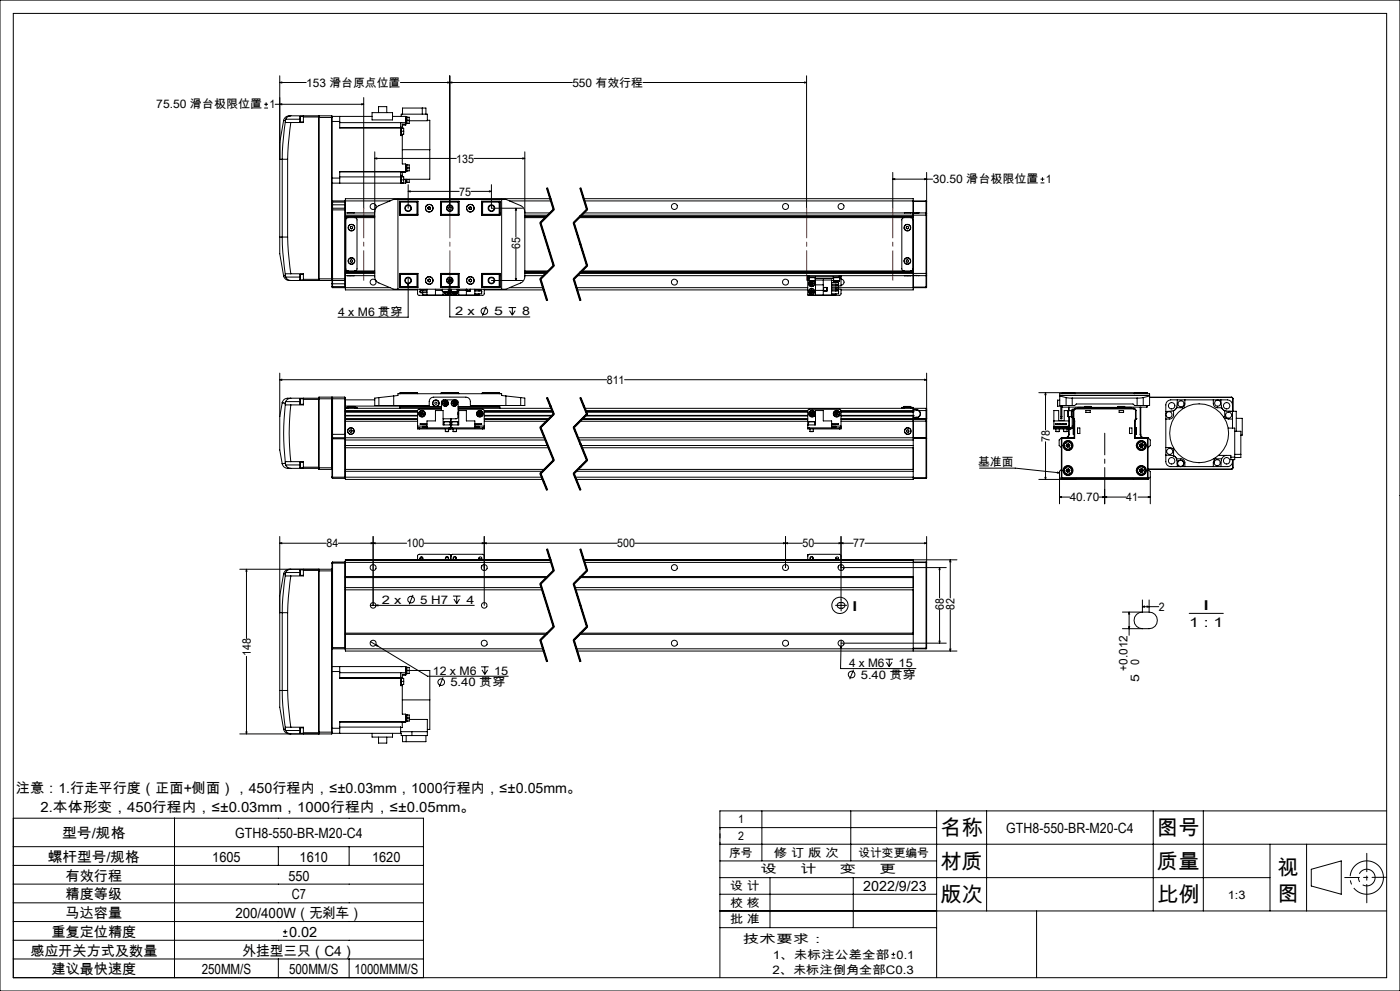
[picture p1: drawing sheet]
<svg xmlns="http://www.w3.org/2000/svg" width="420mm" height="297mm" viewBox="0 0 420 297" stroke-linecap="round" stroke-linejoin="round" font-family="sans-serif">
<g fill="none" stroke="#000" stroke-width=".3">
<path d="M0 0h420v297h-420zM4 4h412v289h-412zM79.3 32.4h1.1M79.3 31.3h1.1M79.8 30.7v1.1M82.5 31.3h26.6M83.9 31.3l.6-.2v.3zM83.9 24.7l.6-.1v.3zM83.9 22.7v48.3M83.9 24.7h8M85.1 36.1l-1.2 6.6v5h.8M85.1 36.1l.5 .1"/>
<path d="M85.6 36.6l-.8 6.6-.1 4.5M85.6 36.6l1.6 .1M85.6 36.2v.4M85.7 35.7l-.1 .5M85.7 35.7h4.3M87.2 34.7h-.3a1.75 1.75 0 0 0-1.8 1.4M87.2 36.7l-.7 6.5-.2 4.5M87.2 34.7l8.4 .1M87.2 34.7l-.8 .2-.7 .8M90.1 34.9v1.6M90.1 34.9h.9M90.1 36.5h.9"/>
<path d="M91 34.7v.4M91 35.1v1.6h-3.8M91 35.1h4.6M95.6 34.8v.4M95.6 35.2v48.4M95.6 35.2h4M95.7 34.7v49.4M95.7 34.7h3.8M95.7 34.7l-.1 .1M99.5 34.7v49.4M99.5 34.7l.1 .5M99.6 35.2v48.8"/>
<path d="M99.6 34.9h12M99.6 36.4h2.3M101.9 34.9v1.5M101.9 36.4v2h18.3M101.9 38.2h18.3M101.9 36.8h19.8M108.5 31.1l.6 .2-.6 .1zM109.1 29.2v33.2M111.6 33.8h6.2v2.1h-6.2zM113.6 33.8v-1.8h2.4v1.8M117.8 34.9h3.9v2.6h-1M120.1 24.7h51.6"/>
<path d="M120.2 39.3v1.3h.5M120.2 38.3h.2v2h-.2M120.2 38.4v.9M120.2 39.3h.1M120.2 38.2v.2M120.2 36.8h.1M120.2 36.8v1.3M120.2 34.9h.2v-.7h7.8v2h-5.4M120.2 39.3h.9M120.2 38.1v.1M120.2 38.1h.5M120.4 38.4h.7v.9"/>
<path d="M120.7 38.1v.3M120.8 34.2v-1.8h7v1.8M121.1 39.3v.9h-.7M121.7 37.2h-1v.9M121.7 35.1h1.1v1M121.7 36.1h1.1M121.9 35.1v2M122.1 35.1v1.9l-.4 .1M122.8 36.1v.9h-.7M126.7 32.4v1.8M128.2 36.1h.7v8.8M134.3 24.6l.6 .1-.6 .2z"/>
<path d="M134.9 24.7l.6-.1v.3zM134.9 22.7v39.7M192.9 24.7h49.1M241.4 24.6l.6 .1-.6 .2zM242 22.7v39.7M84.7 47.7h1.6M84.7 47.7v23.3M86.3 47.7v23.3M99.6 53.4h2.3M101.9 53.4v1.5M101.9 53h18.3M112.4 47.5l.6-.2v.4z"/>
<path d="M112.4 45.5l.1 37.9 .8 1.2 4.8 2.1h33.7l5-2.3 .6-1.4v-37.5M112.4 47.5h24.5M119.4 59.8v26.9M120.2 51.5h.1M120.2 51.5v1.1M120.2 53v1.9M120.2 52.9l.9 .1v.9M120.2 52.6v.4M120.2 52.6h.5M120.2 53.9h.9M120.4 52.9v2M120.7 40.2v.4"/>
<path d="M120.7 52.6v.4M120.7 40.6v8.5h1v2.4h-19.8M120.7 54.8v.1M120.7 44.9h8.2M121.1 53.9v.9h-.7M121.7 51.4h-19.8v2M121.7 49.3l.4 .1v1.9h-.4M121.7 51.6h-1v1M121.7 53.7v1.2h-22.1M121.7 50.3h1.1M121.9 49.3v2M121.9 53.7v1"/>
<path d="M122.1 49.4h.7v.9M122.1 53.7v1M122.4 57.4l.6-.2v.3zM122.4 55.3v7.1M122.4 57.4h15.4M122.8 50.3v.9h-.7M122.8 53.7v.9l-1.1 .1M128.9 44.9v8.8h-7.8M141.3 57.4h6.1M142.2 47.5h15.2M146.8 57.2l.6 .2-.6 .1zM147.4 55.3v7.1h9.4"/>
<path d="M150.5 59.8v26.9M156.8 47.3l.6 .2-.6 .2zM163.9 56.4l2 6.4M164.1 56.4l2 6.4-4 4 4 12.8-4 4 2 6.4M164.3 56.3l1 3.2M165.1 59.5h-61.5v3M165.3 59.5l1 3.2zM173.9 56.4l2 6.4M174.1 56.4l2 6.4-4 4 4 12.8-4 4 2 6.4M174.3 56.3l2 6.4M175.1 59.5h98.9v5M267.8 53.7l.6-.2v.3z"/>
<path d="M267.8 53.7h12M267.8 51.7v10.7M277.4 53.5l.6 .2-.6 .1zM278 51.7v12.3M312.2 54.8h1.1M312.2 53.7h1.1M312.7 53.1v1.2M83.9 71v5.1l1.2 6.6M83.9 71h.8M84.7 71h1.6M84.7 71l.1 4.6 .8 6.6M86.3 71l.2 4.5 .7 6.6"/>
<path d="M99.6 60.6h4M99.6 62.9h4M99.6 61.4h4M99.8 62.4v21.7M99.8 60.2v2.2M99.8 62.4h3.6M99.8 60.2h3.6M99.8 62.4l-.2 .1M99.8 60.2l-.2 .2M103.4 62.4v21.7M103.4 60.2v2.2M103.4 62.4l.2 .1"/>
<path d="M103.4 60.2l.2 .2M103.6 62.5v.4M103.6 62.9v20.7M103.6 65.2h8.8M103.6 64.9h8.8M103.6 63.8h8.8M103.6 60.2h13.4M103.6 64.5h8.8M103.6 64.8h8.8M104.3 63.8h2M104.4 65.2l-.4 .2-.2 .5v14.7l.2 .4 .4 .2M105.1 68l.4-.2 .3 .3-.1 .4-.3 .1-.3-.2z"/>
<path d="M105.2 78l.3-.1 .3 .2-.1 .4-.4 .1-.2-.3zM106.4 65.2l.4 .1 .3 .5v14.9l-.3 .4-.4 .1M112.4 63.5l.2-.8 .7-.9 4.8-2h33.7l4.8 2 .5 .6 .3 1.1M119.8 63.8h.1M119.8 60.3h5.6v4.2h-5.6zM119.9 60.6v3.9M119.9 60.6h5.2M120.1 60.4v4M120.1 60.4h5.3M120.1 60.4l-.2 .2M120.1 64.4h5.3M125.1 60.6l.2-.2v4l-.2-.2"/>
<path d="M125.1 64.2h-5.2l.2 .2M125.1 60.6v3.6M128.4 62.6l.4 .2M128.4 62.2v.4M128.8 62l.3 .2M128.8 62l-.4 .2M129.1 62.6l-.3 .2M129.1 62.2v.4M132.2 60.3h5.5v4.2h-5.5zM132.2 60.4h5.5M132.2 64.4h5.5M132.4 60.6v3.6"/>
<path d="M132.4 60.6l-.1-.2v4l.1-.2M132.4 60.6h5M132.4 64.2h5M137.4 60.6l.2-.2v4l-.2-.2M137.4 60.6v3.6M140.8 62.6l.3 .2M140.8 62.2v.4M141.1 62l.3 .2M141.1 62l-.3 .2M141.4 62.6l-.3 .2M141.4 62.2v.4M144.5 60.3h5.5v4.2h-5.5z"/>
<path d="M144.5 60.4h5.3M144.5 64.4h5.3M144.8 60.6v3.6M144.8 60.6l-.2-.2v4l.2-.2M144.8 60.6h5.1M144.8 64.2h5.1l-.1 .2M149.8 60.4v4M149.8 60.4l.1 .2M149.9 60.6v3.9M149.9 63.8h.1M152.9 60.2h12.4M154.8 62.4v8.6"/>
<path d="M154.8 74.6v9.5M154.8 62.4l.1 .6h-.3zM157.4 65.2h6.3M157.4 64.9h6.6M157.4 63.8h7.7M157.4 64.5h7M157.4 64.8h6.6M161.9 66.8l4 12.9M162.3 66.7l4 12.9M166 62.7l-4 4M166 79.5l-4 4M166.2 62.9l-4 4"/>
<path d="M166.2 79.8l-4 4M171.9 66.8l4 12.9M172.3 66.7l4 12.9M173.7 65.2h100.3M174 64.9h100M174.1 64.8h99.9M174.4 64.5h103.4M175.1 63.8h99.9M175.3 60.2h102.5M176 62.7l-4 4M176 79.5l-4 4M176.2 62.9l-4 4"/>
<path d="M176.2 79.8l-4 4M271.2 65.2l-.4 .1-.3 .5v14.9l.3 .4 .4 .1M271.3 63.8h2M271.9 68l.3-.2 .4 .2-.1 .4-.3 .2-.3-.2zM272 77.9h.3l.3 .3-.1 .3-.4 .1-.2-.3zM273.2 65.2l.5 .2 .2 .5v14.7l-.2 .4-.5 .2M274 64.5v17.4M274 60.4h3.8M275 63.9h-1v.6M275 63.8h.7M275 63.8v.1M275.7 63.8l-.7 .1"/>
<path d="M275.7 63.8h2.1M277.8 64.5h.2M277.8 63.8v.7M277.8 63.8l.2 .2M277.8 60.2v.2M277.8 60.2l.2 .2h-.2M277.8 60.4v3.4M277.8 64.5v17.4M278 64v.5M278 64.5v17.4M85.1 82.7a1.85 1.85 0 0 0 2.1 1.4M85.6 82.2v.4"/>
<path d="M85.6 82.6l.1 .4M85.6 82.6l-.5 .1M85.7 83l.7 .9 .8 .2M85.7 83h4.3M87.2 82.1l-1.6 .1M87.2 82.1h3.8v1.6M90.1 82.2v1.7M90.1 82.2h.9M90.1 83.9h.9M91 83.7v.4M91 83.7h4.6M95.6 84l-8.4 .1"/>
<path d="M95.6 83.6v.4M95.6 83.6h8M95.6 84l.1 .1M95.7 84.1h3.8M99.6 84v1.1M99.6 85.1l.2 1.1M99.6 84l-.1 .1M99.6 85.8h4M99.6 83.9l.2 .2M99.6 85.1h4M99.8 84.1v2.1M99.8 84.1h3.6"/>
<path d="M99.8 86.2h3.6M103.4 84.1v2.1M103.6 83.6v.3M103.6 83.9v3h21.7M103.6 81.2h8.8M103.6 81.5h8.8M103.6 82.6h8.8M103.6 86.2h13.4M103.6 81.9h8.8M103.6 81.6h8.8M103.6 83.9l-.2 .2M103.6 86l-.2 .2"/>
<path d="M104.3 82.6h2M119.8 82.6h.1M119.8 81.9h5.6v4.2h-5.6zM119.9 81.9v4M119.9 85.9h5.2M119.9 85.9l.2 .1M120.1 82.1v3.9M120.1 86h5.3M120.1 82.1l-.2 .1h5.2M120.1 82.1h5.3M122.4 84.9l.2 .6h-.3zM122.4 83.2v11.9h-21"/>
<path d="M125.1 82.2l.2-.1v3.9l-.2-.1M125.1 82.2v3.7M125.3 86.7v1.4l.4 .4 9.3-.1M126 86.7v.2h2.1M126 87.2v.5h2.1M126 87.2h2.1M126 87.2v.3M126.2 87.7h.4M126.8 86.9v.3l-.4-.3-.4 .3M126.8 87.7v.7h1.3M128.1 86.7v1.7h14.4v-1.7M128.4 84.2l.4 .3"/>
<path d="M128.4 83.9v.3M128.8 83.7l.3 .2M128.8 83.7l-.4 .2M129.1 84.2l-.3 .3M129.1 83.9v.3M130.6 86.7v1.7M130.6 87h2.1M132.2 81.9h5.5v4.2h-5.5zM132.2 86h5.5M132.2 82.1h5.5M132.4 82.2v3.7M132.4 86v.1"/>
<path d="M132.4 82.2l-.1-.1v3.9l.1-.1M132.4 82.2h5M132.4 85.9h5M132.7 87.3h.1M132.7 87.3h1.8M132.7 86.7v.6M132.9 87.4v1M133.1 86v.1M133.7 87.4v.3M133.7 87.7l.5 .1M134.1 87.4l-.4 .3M134.1 87.4l.1 .4"/>
<path d="M134.2 87.4l.4 .1M134.5 87.3l-1.7 .1M134.5 86.7v.6M134.5 87.2l.1 .3M134.5 84.2h.3M134.6 84.2l.2 .3M134.6 87.5l-.4 .3M134.6 84.3l.1 .1M134.7 86.7a.87 .87 0 0 1-.2 1.4 .87 .87 0 0 1-1.3-.7M134.7 86.7a.9 .9 0 0 1-.2 1.5 .9 .9 0 0 1-1.3-.8M134.8 83.9h.5M134.8 83.6v.6"/>
<path d="M134.9 84.9l.2 .6h-.3zM134.9 83.2v11.8h24.1M135.3 83.8v.5M135.3 86.7v1.7M135.4 87.3h.1M135.4 87.3h1.8M135.4 86.7v.6M135.5 87.4l.2 .5M135.6 87.4l.1 .5M135.7 87.9a.88 .88 0 0 0 1.3 .1 .88 .88 0 0 0 .2-1.2 .88 .88 0 0 1-.2 1.3 .88 .88 0 0 1-1.3-.2zM136 87.4v.3M136 87.7l.5 .1"/>
<path d="M136.4 87.4l-.4 .3M136.5 87.4v.4M136.5 87.4l.4 .2M136.8 86v.1M136.9 87.6l-.4 .2M136.9 87.4v.2M137.2 87.3l-1.8 .1M137.2 86.7v.6M137.4 82.2l.2-.1v4M137.4 82.2v3.7M137.4 86v.1M137.4 85.9l.2 .1"/>
<path d="M137.6 86.7v1.7M137.6 87h2.3M139.9 86.7v1.7M140 86.7v.5h1v-.5M140.8 84.2l.3 .3M140.8 83.9v.3M141.1 83.7l.3 .2M141.1 83.7l-.3 .2M141.4 84.2l-.3 .3M141.4 83.9v.3M142.5 87.2h2M143.7 86.9v.3l.4-.3 .4 .3"/>
<path d="M143.7 88v.4h-1.2M144.5 87.2v.3M144.5 81.9h5.5v4.2h-5.5zM144.5 86.7v.2h-2M144.5 87.2v.8h-2M144.5 86h5.3M144.5 82.1h5.3M144.8 82.2v3.7M144.8 82.2l-.2-.1v3.9l.2-.1M144.8 85.9h5.1M145.3 86.7v1.4l-.4 .4-9.4-.1M145.3 86.9h17.8"/>
<path d="M145.9 91.8l-1.2 2.8M147.4 84.1h9.4M149.8 82.1v3.9M149.8 82.1l.1 .1h-5.1M149.9 81.9v4M149.9 82.6h.1M149.9 85.9l-.1 .1M152.6 92.2h2.2M152.9 86.2h10M152.9 93.1l.8 1.3M153.7 92.2v2.2M154.6 93.1l-.9 1.3"/>
<path d="M154.6 83.5h.3l-.1 .6zM157.4 81.2h7.1M157.4 81.5h6.8M157.4 82.6h5.7M157.4 81.9h6.4M157.4 81.6h6.7M161.9 83.7l2 6.4M162.3 83.6l2 6.4M171.9 83.7l2 6.4M172.3 83.6l2 6.4M172.9 86.2h69.4M173.1 82.6h69.2"/>
<path d="M173.1 86.9h69.2M173.8 81.9h104M174.2 81.6h99.8M174.2 81.5h99.8M174.5 81.2h99.5M242.3 82.6h.5M242.3 83h.5M242.3 83v.5M242.3 82.6v.4M242.3 83.5v4.9h7.2v-4.5h-5M242.3 83.9h.4M242.3 83.5h.4"/>
<path d="M242.6 83v.2h2.1v-.2M242.7 84.2h.1M242.7 84.2h1.8M242.7 83.2v1M242.8 84.2h1.7M242.8 82.6v.4M242.8 82.6h9M242.8 83h9M243 85.1l.2 .4M243 87.1l.1 .5M243 87.1l.9 .5M243.1 84.2a.92 .92 0 0 0-.3 1.4 .92 .92 0 0 0 1.4 0 .92 .92 0 0 0-.3-1.4"/>
<path d="M243.1 87.6l.4 .2M243.1 84.2a.88 .88 0 0 0-.3 1.4 .88 .88 0 0 0 1.4 0 .88 .88 0 0 0-.4-1.4M243.2 84.6h.5M243.2 84.6l-.2 .5M243.2 84.6l.6 .8M243.5 86.9l-.5 .2M243.5 86.9l.4 .2M243.5 86.9v.9M243.7 84.6l.3 .4M243.7 84.6l-.5 .9M243.8 85.4l-.6 .1M243.9 87.1v.5"/>
<path d="M243.9 87.1l-.8 .5M243.9 87.6l-.4 .2M244 85l-.2 .4M244 85l-1 .1M244.5 83.2v1M244.5 83.5h5.6M244.7 83.9v4.5M244.7 85.4h2.3M244.7 87h2.3M247 83.9v4.5M247.1 86.1h1v1.1h-1zM249.5 84.7h2.1v.5"/>
<path d="M249.5 85.5h2.1v.5h-2.1M249.5 86.4h2.1v.5h-2.1M249.5 87.2h2.1M249.5 85.2h2.1M249.5 84h.6M250 83v.2h2v-.2M250.1 84.2h1.7M250.1 84.2h1.8M250.1 83.2v1M250.8 86.9v.3l.3-.3 .4 .3M250.8 84.2v.5M250.8 86v.4"/>
<path d="M250.8 88v.4h-1.3M250.8 86.2h27M250.9 84.7h.5M251.5 85.2a.41 .41 0 0 1-.4 .2 .41 .41 0 0 1-.3-.2v.3M251.6 84.9v.2M251.6 87.2v.3M251.6 86.7h.7v1.4l-.4 .4-9.3-.1M251.6 87.2v.8h-2.1M251.8 82.6h.5M251.8 83h.5M251.8 82.6v.4M251.8 84.2h.1"/>
<path d="M251.9 83.2v1M251.9 83.5h.4M252.3 83.6a.9 .9 0 0 1 .9 .9 .9 .9 0 0 1-.9 .9M252.3 83v.5M252.3 82.6v.4M252.3 83.5v2.2h-.7M252.3 82.6h22.7M271.3 82.6h.1M273.3 82.6l-1.9 .1M274 81.9v5h-21.7M274 81.9v.6h1M274 86h3.8"/>
<path d="M275 82.5l.7 .1M275 82.6h.7M275 82.5v.1M275.7 82.6h2.1M277.8 81.9h.2M277.8 81.9v.7M277.8 86h.2M277.8 86v.2M277.8 82.6v3.4M278 81.9v.5M278 82.4l-.2 .2M278 86l-.2 .2"/>
<path d="M278 82.4v3.6M83.9 113.8l.6-.1v.3zM83.9 111.8v13M83.9 113.8h98.1M87.2 119.3h-.2a1.92 1.92 0 0 0-2.3 1.4M87.2 119.3a1.71 1.71 0 0 0-1.5 1.1M87.2 119.3h8.4M90.1 119.5l-.1 .9M90.1 119.5v1.7M90.1 119.5h.9M91 119.3v.4M91 119.7h4.6"/>
<path d="M91 119.7v1.7h-3.8M95.6 119.5h8M95.6 119.7v20.3M95.7 119l-.1 .7M95.7 119v21.7M95.7 119h3.8M99.5 119v21.7M99.5 119l.1 12.3M99.8 119v12.2M99.8 119h3.6M99.8 119l-.2 .2M103.4 119v12.2"/>
<path d="M103.4 119l.2 .5M103.6 119.8h8.8M103.6 119.5v10.7M113.7 119.2l-1.3 .1v2.2h1.3M113.7 119.2l5.7-.7v-.5h31.1v.5l5.7 .7M113.7 119.2v2.3M118.1 118.7v2.8M119.9 117.9h5.4M119.9 117.9v.1M120.1 117.7h5l.2 .2M120.1 117.7v.3M120.1 117.7l-.2 .2"/>
<path d="M125.3 117.9v.1M132.3 117.9l.1-.2h5l.2 .2M132.3 117.9h5.3M132.3 117.9v.1M137.6 117.9v.1M144.6 117.9h5.3M144.6 117.9v.1M149.8 117.7h-5l-.2 .2M149.8 117.7v.3M149.8 117.7l.1 .2M149.9 117.9v.1M151.8 118.7v2.8"/>
<path d="M156.2 119.2l1.2 .1v2.2h-1.2M156.2 119.2v2.3M164 119.3l2 4.9M164.1 119.2l2 4.9-4 4 4 9.8-4 4 2 4.9M164.3 119.1l1 2.5M174 119.3l2 4.9M174.1 119.2l2 4.9-4 4 4 9.8-4 4 2 4.9M174.3 119.1l2 4.9M187.4 113.8h90.6M277.4 113.7l.6 .1-.6 .2zM278 111.8v13.7M311.6 117.7h32.5"/>
<path d="M313.7 117.7l.1 .6h-.3zM313.7 117.7v11.2M317.3 119.9v1.8M317.3 119.9h.6M317.9 118.5h27M317.9 118.7l1.9 .5M318.6 117.9h4M318.6 117.9v.1M318.6 117.9l.1-.2v.3M319.8 119.2l1.9 .1M319.8 119.2v2.3M321.7 119.3h19.4"/>
<path d="M321.7 119.3v2.2M322.6 117.9l-.2-.2v.3M322.6 117.9v.1M340.3 117.9h3.9M340.3 117.9l.1-.2v.3M340.3 117.9v.1M341.1 119.3v2.2M343 119.2l-1.9 .1M343 119.2v2.3M344.1 117.7v.3M344.1 117.7l.1 .2M344.2 117.9v.1"/>
<path d="M344.9 119h24.5M344.9 119.1h24.5M344.9 118.7l-1.9 .5M353.2 119.8l-.2 2.4M355.5 119.8v1.4l-.4 .6 .2 .4M364 119.8v1.2a1.21 1.21 0 0 0 1.2 1.2h1.3M365.1 119.8h-13.9a1.51 1.51 0 0 0-1.5 1.6v2.7M365.4 119.8h2.8a1.57 1.57 0 0 1 1.5 1.6v6.9M366.3 119.8l.2 2.4M369.4 119l.5 .5M369.4 119.1l.4 .4M369.4 119v.1"/>
<path d="M369.8 119.5h.1M369.8 119.5v3.8M369.9 119.5v3.8M83.9 124.8v10.1l.8 4.1M84.7 139a2.06 2.06 0 0 0 2.5 1.4M84.7 120.7h.1M84.7 120.7l.9 .1M84.7 120.7l-.8 4.1M84.7 139h.1M85.6 121.2l1.6 .2M85.6 121.2a75.3 75.3 0 0 0 0 17.3M85.6 120.8v.4"/>
<path d="M85.6 138.5v.3M85.6 138.8l.1 .5M85.6 138.8l-.9 .2M85.7 120.4l-.1 .4M85.7 139.3l.7 .9 .8 .2M85.7 120.4h4.3M85.7 139.3h4.3M87.2 121.4a73.4 73.4 0 0 0 0 17M87.2 138.4l-1.6 .1M87.2 138.4h3.8v1.6M90 139.3l.1 .9M90 120.4l.1 .8"/>
<path d="M90.1 138.5l-.1 .8M90.1 138.5v1.7M90.1 138.5h.9M90.1 121.2h.9M99.6 131.3v11.9l.2 .2M99.6 131.6h4M99.6 130.2h4M99.8 131.2h3.6M99.8 131.2v12.2M99.8 131.2l-.2 .1M103.4 131.2v12.2M103.4 131.2l.2 .1"/>
<path d="M103.6 130.2v1M103.6 131.2v12.5h59.2M103.6 131.9h60M103.6 133.5h60.7M103.6 134.2h61M103.6 131.2h59.7M103.6 122.4h28.8M103.6 123.4h21.7M103.6 124.6h21.7M103.6 123.5h21.7M103.6 124.5h21.7M103.6 123h21.7"/>
<path d="M103.6 125.5h21.7M103.6 126.3h21.7M103.6 123.3h21.7M103.6 125.7h21.7M103.6 121.7h16.3M104.4 121.9h2M104.4 121.9v.5M104.5 122.1h1.9M105 128.9l.4-.1 .3 .3-.1 .4-.4 .1-.3-.3zM106.4 122.1h.7v.3M106.4 122.1h-2.6v.3M106.4 121.9v.5"/>
<path d="M113.7 121.5h15.1v-1.1a1.33 1.33 0 0 1 1.3-1.4h9.7a1.33 1.33 0 0 1 1.3 1.4v1.1h15.1M119.9 121.5v.9M120.1 121.8l-.2 .2h12.5M120.1 121.5v.3M120.1 121.8h12.3M125.3 128.2v.3h.5M125.3 128.2h.5M125.3 127.7v.5M125.3 127.7h2.8M125.8 128.2h9M125.8 128.5h9M125.8 128.2v.3"/>
<path d="M126.1 124.1l.3 .4M126.3 123.6l-.2 .5M126.3 123.6l.3 .4M126.6 124l-.2 .5M126.6 124l.3 .4M126.8 123.5l-.5 .1M126.8 123.5l.3 .4M126.8 123.5l-.2 .5M126.9 124.4l-.5 .1M127.1 123.9l-.2 .5M127.1 123.9l-1 .2M128.1 128.2v-2.1h2.5v-3.1h2.3v4.3h4.7v-4.3h2.3v3.1h2.6v2.1"/>
<path d="M128.1 127.8h-1.3v.2h1.3M128.1 127h-2.1l2.1 .1M132.4 122.7h-6.9l-.2 .3v4.7M132.4 123v-2.6l.3-.4 4.1-.2 .5 .4v5l-.4 .3h-4M133.1 120.9h.5M133.1 120.9l.3 .4M133.2 126.4h1.8M133.2 126.4v.9M133.3 120.4l-.2 .5M133.3 120.4l.3 .5M133.4 121.3h.5M133.6 129.3h1"/>
<path d="M133.6 128.5v.8M133.6 120.9l-.2 .4M133.6 120.9l.3 .4M133.8 120.4l.3 .4M133.8 120.4h-.5M133.8 120.4l-.2 .5M134.1 120.8l-.2 .5M134.1 120.8l-.5 .1M134.6 128.5v.8M134.8 128.2h1M134.8 128.5h.5M134.8 128.2v.3"/>
<path d="M135 126.4h.1M135 126.4h-1.8M135 126.4v.9M135.3 128.5h.5M135.3 125.5v3M135.5 126.4h.2M135.5 126.4v.9M135.7 126.4h1.6M135.7 126.4h-.2M135.8 128.2h9M135.8 128.5h9M135.8 128.2v.3"/>
<path d="M135.8 120.9l.2 .4M135.8 120.9h.5M135.9 129.3h1M135.9 128.5v.8M136 120.4l-.2 .5M136 120.4l.3 .5M136 121.3h.5M136.3 120.9l.2 .4M136.3 120.9l-.3 .4M136.5 120.4l.3 .4M136.5 120.4h-.5M136.5 120.4l-.2 .5"/>
<path d="M136.8 120.8l-.3 .5M136.8 120.8l-.5 .1M136.9 128.5v.8M137.3 126.4h.1M137.3 126.4v.9M137.4 123.4v1.1M137.4 122.7h7.7l.2 .3v4.7M137.4 123.6v.7M137.4 123.8v.4M137.4 122.4h28M137.4 121.8h12.4M142.5 127.8h1.2v.2h-1.2"/>
<path d="M142.5 127h2l-2 .1M142.5 127.7h2.8M143.5 123.8v.5M143.5 123.8l.4 .2M143.5 124.3l.5 .2M143.9 123.5l-.4 .3M143.9 123.5l.5 .2M143.9 123.5v.5M143.9 124l.1 .5M143.9 124l.5 .2M144.4 123.7v.5M144.4 123.7l-.9 .6"/>
<path d="M144.4 124.2l-.4 .3M144.8 128.2h.5M144.8 128.2v.3M145.3 128.2v.3h-.5M145.3 127.7v.5M145.3 123.4h20.5M145.3 124.6h20.4M145.3 123.5h20.5M145.3 124.5h20.4M145.3 123h20.4M145.3 125.5h19.4M145.3 126.3h18.7"/>
<path d="M145.3 123.3h20.5M145.3 124.6h20.3M145.3 125.7h19.2M149.8 121.8l.1 .2h-12.5M149.8 121.5v.3M149.9 121.5v.9M162 128.2l4 9.8M162.3 128l4 9.9M165.3 121.6l1 2.4zM166 124l-4 4M166 137.8l-4 4M166.2 124.2l-4 4"/>
<path d="M166.2 138.1l-4 4M172 128.2l4 9.8M172.3 128l4 9.9M173.4 131.2h104.4M173.6 131.9h100.4M174 126.3h68.3M174.3 133.5h99.7M174.5 125.7h67.8M174.6 134.2h99.4M174.7 125.5h67.6M175.4 122.4h102.4M175.6 124.6h66.7"/>
<path d="M175.6 123h66.7M175.8 124.5h66.5M175.8 123.4h66.5M175.8 123.3h66.5M175.8 123.5h66.5M176 124l-4 4M176 137.8l-4 4M176.2 124.2l-4 4M176.2 138.1l-4 4M242.3 128.2h.5M242.3 127.3h2.4v-4.3h2.3v3.1h2.5v2.1M242.6 126.4h.1"/>
<path d="M242.6 126.4v.9M242.8 126.4h-.2M242.8 126.4h1.5M242.8 128.2v.3M242.8 128.2h9M242.8 128.5h9M243 129.3h1M243 128.5v.8M243.2 124.2l.4 .3M243.2 123.7v.5M243.2 123.7l.5 .3M243.7 124l-.5 .2"/>
<path d="M243.7 124l-.1 .5M243.7 124l.4 .3M243.7 123.5l-.5 .2M243.7 123.5l.4 .3M243.7 123.5v.5M244 128.5v.8M244.1 124.3l-.5 .2M244.1 123.8v.5M244.1 123.8l-.4 .2M244.3 126.4h.1M244.4 126.4v.9M249.5 127.8h1.3v.2h-1.3"/>
<path d="M249.5 127h2.1l-2.1 .1M249.5 127.7h2.8M250.5 123.8l.1 .5M250.5 123.8l.5 .2M250.6 124.3l.4 .2M250.9 123.5l-.4 .3M250.9 123.5l.5 .2M250.9 123.5l.1 .5M251 124l-.4 .3M251 124v.5M251 124l.4 .2M251.4 123.7v.5"/>
<path d="M251.4 123.7l-.4 .3M251.4 124.2l-.4 .3M251.8 128.2h.5M251.8 128.2v.3M252.3 123.3l21.7 .1M252.3 127.7v-4.7l-.2-.3h-9.4l-.4 .3v5.5h.5M252.3 128.2v.3h-.5M252.3 127.7v.5M252.3 123.4h21.7M252.3 124.6h21.7M252.3 123.5h21.7M252.3 124.5h21.7"/>
<path d="M252.3 123h21.7M252.3 125.5h25.5M252.3 125.7h21.7M270.5 122.4v-.3h3.4v.3M271.2 121.9h2M271.2 121.9v.5M271.3 122.1h1.9M272.1 128.8l.4 .1 .2 .3-.2 .3h-.4l-.2-.4zM273.2 121.9v.5M274 124.6h-21.7M274 123v2.7M274 125.7v18h-101.2"/>
<path d="M274 123.4h.1M274 124.6h.1M274 131.3h3.8M274 125.2h1M274 125.1h1M274 125.7h3.8M274 122.9h1M275 122.8h-1v-.4v.6M275 122.9l.7 .2M275 122.8l.7 .2M275 122.8v.1M275 125.1v.1"/>
<path d="M275.7 123.1a1.08 1.08 0 0 1 .3 1.2 1.08 1.08 0 0 1-1 .8M275.7 123a1.18 1.18 0 0 1 .4 1.4 1.18 1.18 0 0 1-1.1 .8M275.7 123h2.1M275.7 123v.1M277.8 131.2v.1M277.8 131.2l.2 .1h-.2M277.8 122.4v.6M277.8 122.4l.2 .1v.5h-.2M277.8 125.5h.2M277.8 125.5v.2M277.8 126.2h.2M277.8 125.7v.5"/>
<path d="M277.8 123v2.5M277.8 126.2v5M277.8 131.3v11.9M277.8 126.2l-25.5 .1M278 125.6l-.2 .1M278 125.5v.1M278 125.6v.6M278 126.2v17M313.7 132.4v11.3M316.1 128.2h.5M316.2 126.1h4.5M316.3 127.8h4.3v.2h-4.3z"/>
<path d="M316.6 127l.8 .1zM316.6 128.2h4.6M316.6 128.5h1.3M316.6 128.2v.3M316.8 129.3h1M316.8 128.5v.8M317.3 121.7h.9M317.7 127l.6 .1zM317.8 128.5v.8M317.9 128.5h1M317.9 128.2v.3M318.2 124.8v.7h.4v-.7"/>
<path d="M318.2 124.8h.4M318.2 121.5v3.3M318.4 131.3h.2M318.4 131.3v11.9M318.6 131.3h3.8M318.6 121.5v3.3M318.6 131.3v11.9M318.6 121.8l.1 .2M318.6 127l.5 .1zM318.7 122h6.7M318.7 121.5v.5M318.9 128.5h2.3"/>
<path d="M318.9 128.2v.3M319.1 129.3h1M319.1 128.5v.8M319.4 127l.6 .1zM319.8 121.5h1.9M319.8 121.5h-1.9v-3.5h27v3.5h-1.9M319.8 133.7l.5 .4M320 133.1l-.2 .6M320 133.1l.4 .4M320.1 128.5v.8M320.4 124.8h.1M320.4 133.5l-.1 .6"/>
<path d="M320.4 133.5l.4 .4M320.4 123.1v1.8zM320.4 124.9h1M320.6 130.2a1.02 1.02 0 0 1-1 1M320.6 130.2h.1M320.6 133l.4 .4M320.6 133l-.6 .1M320.6 133l-.2 .5M320.6 122v1M320.6 128.5v1.7M320.7 123v.1M320.7 124.9v3.3"/>
<path d="M320.7 130.2l-.5 1M320.7 122v1.1M320.7 128.5v1.7M320.8 133.9l-.5 .2M321 133.4l-.2 .5M321 133.4l-1.2 .3M321.2 128.2v.3M321.4 123.1l-2.1-.1v3h-1.7v-3h-1.4l-.1 5.5h.5M321.7 123h-.3v2h.3M321.7 127.7l-.5 .5M321.7 127.7h.3M321.7 121.5h.7l.5-.4h17l.5 .4h.7"/>
<path d="M321.7 123.2h.3M321.7 123.2v4.5M322 128.2v2M322 128.2h.1M322 125.5l.2 .8M322 125.5h.1M322 123v-.3h-.3v.5M322 127.7a.84 .84 0 0 1-.8 .8M322 123h.2M322 125.5l.1 .2M322 125.5h.2M322 130.2h.2"/>
<path d="M322 128.2h.2M322 123v4.7M322.1 125.7l.1 .5M322.2 125.5v.1M322.2 123v2.5M322.2 128.2h.1M322.2 125.6l.2 .6M322.2 125.6l-.1 .1M322.2 128.2v2M322.2 130.1v.1M322.2 126.2h.2M322.2 131.2l.2 .1"/>
<path d="M322.2 131.2h-3.8l-.7 .7v1.6l.7 .7M322.2 126.2v5M322.4 126.2v5.1M322.7 122.4v.2M322.7 122.6l-.5 .4M322.7 122.4l-.4 .1-.3 .5M322.7 122.4h17.4M322.7 122.6h17.4M323.3 128.3h.7v1.6h-.7zM324.1 122.1h-.7v.3M324.1 122.1h14.6M324.1 122.1v.3"/>
<path d="M325.4 121.9h2M325.4 121.9v.1M325.4 122h2M325.8 123h1.3v.6h-1.3zM327.4 122l-.1 .1M327.4 121.9v.1M335.4 121.9h2M335.4 122l.1 .1M335.4 122h2M335.4 121.9v.1M335.7 123h1.4v.6h-1.4zM337.4 122v.1"/>
<path d="M337.4 122h6.7M337.4 121.9v.2M338.7 122.1h.7v.3M338.7 122.1v.3M338.8 128.3h.8v1.6h-.8zM340.1 122.6l.5 .4M340.1 122.4v.2M340.1 122.4l.5 .2 .2 .4M340.4 126.2h.2M340.4 131.3h3.8M340.4 126.2v5.1M340.6 130.1v.1"/>
<path d="M340.6 131.2l-.2 .1M340.6 131.2h3.8l.7 .7v1.6l-.7 .7M340.6 126.2v5M340.6 128.2h.1M340.6 125.6l-.2 .6M340.6 125.6l.1 .1M340.6 128.2v2M340.6 130.2h.2M340.6 128.2h.2M340.6 125.5v.1M340.6 125.5h.2M340.6 123h.2"/>
<path d="M340.6 123v2.5M340.7 125.7l-.1 .5M340.8 128.2v2M340.8 125.5h.1M340.8 125.5l-.2 .8M340.8 125.5l-.1 .2M340.8 123v2.5M341.1 121.5h1.9M341.8 133.7l.4 .4M342 133.1l-.2 .6M342 133.1l.8 .8M342.1 130.2l.2 .6 .4 .4"/>
<path d="M342.1 130.2h.1M342.1 122v8.2M342.2 130.2a1.09 1.09 0 0 0 1.1 1M342.2 122v8.2M342.6 133l-.6 .1M342.6 133l.4 .4M342.6 133l-.4 1.1M342.8 133.9l-.6 .2M343 133.4l-.2 .5M343 133.4l-1.2 .3M344.1 121.5v.5M344.2 131.3h.2"/>
<path d="M344.2 121.5l-.1 .5M344.2 131.3v11.9M344.4 131.3v11.9M349.7 134.1l1.7 .1 .4 .3 .3-.2M349.7 124.5v13.9a1.45 1.45 0 0 0 1.5 1.4h2.8M349.7 136.4l2.4 .2M352 136.6a2.91 2.91 0 0 1 1.2 3v.2M352.1 123.1v1.3a1.21 1.21 0 0 1-1.2 1.2h-1.2M352.1 136.6l.9 .9h1.3a1.14 1.14 0 0 1 1.2 1.2v1.1M352.1 123.1l-2.4 .2M352.4 134.7l-.3 .2v1.7M352.4 122.9l-.3 .2"/>
<path d="M353 122.2l-.9 .9M353 122.2h1.7l.2 .2M353 122.2l-.2 .3M364.1 137.5l.2 .3-.3 .8v1.2M364.6 137.2l.1 .3h1.8M366.5 137.5l-.2 2.3M366.5 122.2l.9 .9M366.5 122.2l.2 .4M367.1 122.9l.3 .2M367.4 125.4l.3-.2 .6 .4h1.4M367.4 123.1v1.7l-.3 .2M367.4 123.1l2.3 .2"/>
<path d="M368 136.5a1.64 1.64 0 0 0-1.5 1M368.4 128.3h2v9.5h-1.1v-1.3h-3.7M368.7 123.3h2.2v6M369.3 137h1.1M369.7 137.8a1.63 1.63 0 0 1-1.5 2h-13.9M369.8 137.8v2.4M369.9 137.8v2.4M370.4 129.3h1.9v7.8h-1.9M370.4 136.2h1.9M370.9 125.4h1.8v5h-.4M87.2 140.4h8.4M90.1 140.2h.9"/>
<path d="M91 140v.4M91 140h4.6M95.6 140l.1 .7M95.6 140.2h4M95.7 140.7h3.8M99.6 142.9h4M99.6 140.6l-.1 .1M99.8 143.4h3.6M103.6 140.7h59.8M103.6 141.2h59.2M103.6 143h58.9M103.6 143.2l-.2 .2"/>
<path d="M162 142l2 4.9M162.3 141.9l2 4.9M172 142l2 4.9M172.3 141.9l2 4.9M172.5 143h101.5M172.8 141.2h101.2M173.4 140.7h100.6M274 143.2h3.8M274 143.4h3.8M277.8 143.2v.2M277.8 143.2h.2M278 143.2l-.2 .2"/>
<path d="M293.9 140.3h10.7l13.3 1.4M313.5 143.1h.3l-.1 .6zM317.3 141.5l.6 .2-.7 .1zM317.9 143l.6 .7M317.9 149l.6-.2v.3zM317.9 149h3M318.4 143.2h.2M318.4 143.2l.2 .2M318.4 140.7l-.5 .5v9.8M318.6 143.2v.2M318.6 143.2h25.6M318.6 143.4h25.6"/>
<path d="M319.8 141.1l.5 .5M320 140.6l-.2 .5M320 140.6l.8 .8M320.4 141l-.1 .6M320.4 141l-.6 .1M320.6 140.5l.4 .4M320.6 140.5l-.6 .1M320.6 140.5l-.2 .5M320.8 141.4l-.5 .2M321 140.9l-.2 .5M321 140.9l-.6 .1M323.1 143.4l-.4 .3"/>
<path d="M329.7 149h8.2M330.8 148.8l.6 .2-.6 .1zM331.4 149l.6-.2v.3zM331.4 146.6v4.4M339.7 143.4l.4 .3M341.4 149h3.7M341.8 141.1l.4 .5M342 140.6l-.2 .5M342 140.6l.4 .4M342.4 141l-.6 .1M342.4 141l-.2 .6M342.4 141l.4 .4"/>
<path d="M342.6 140.5l.4 .4M342.6 140.5l-.6 .1M342.6 140.5l-.2 .5M342.8 141.4l-.6 .2M343 140.9l-.2 .5M343 140.9l-.6 .1M344.2 143.2h.2M344.2 143.2v.2M344.4 143.2l-.2 .2M344.4 140.6h25M344.5 148.8l.6 .2-.6 .1zM345.1 143l-.7 .7h-32.8"/>
<path d="M369.4 140.7h-25l.7 .7v9.6M369.4 140.6v.1M369.8 140.2l-.4 .4M369.8 140.2h.1M369.9 140.2l-.5 .5M73.9 170.6l.2 .6h-.3zM73.9 170.6v20.8M83.9 162.8l.6-.1v.2zM83.9 160.8v46.1M83.9 162.8h14M85.1 172l-1.2 6.6v5h.8M85.1 172h.5"/>
<path d="M85.6 172.5l-.8 6.6-.1 4.5M85.6 172.5l1.6 .1M85.6 172v.5M85.7 171.6a1.68 1.68 0 0 1 1.5-1h-.2a1.7 1.7 0 0 0-1.9 1.4M85.7 171.6l-.1 .4M85.7 171.6h4.3M87.2 172.6l-.7 6.5-.2 4.5M90.1 170.8v1.6M90.1 170.8h.9M90.1 172.4h.9M91 170.6v.4M91 171v1.6h-3.8"/>
<path d="M91 171h4.6M95.6 170.6v.1M95.6 170.7v49.1M95.6 170.7v.4M95.6 171.1v48.3M95.6 171.1h4M99.5 170.6v49.4M99.5 170.6h-27.6M99.5 170.6l.1 .1M99.6 168.8h4M99.8 168.4l-.2 .2v50.8M99.8 168.4v26"/>
<path d="M99.8 168.4h3.6M103.4 168.4v26M103.4 168.4l.2 .2M103.6 172.8h60.8M103.6 173.1h60.4M103.6 168.6h61.7M103.6 167.9h61.5M103.6 176.8h59M111.3 162.7l.6 .1-.6 .1zM111.9 162.8l.6-.1v.2zM111.9 160.8v20.6M122 162.8h-20.5"/>
<path d="M123.9 178.3l-1.1 2.8M126 167.2v.2M126 167.5h.8M126.2 167h.4M126.8 167.2v.2M133.9 167.8a.5 .5 0 0 1-.2-.8 .5 .5 0 0 1 .8 0 .5 .5 0 0 1-.2 .8M135 166.2h.5M135.3 166.2v1.6M135.9 178.6h2.2M136.2 179.5l.8 1.4M136.2 167.8a.5 .5 0 0 1-.2-.8 .5 .5 0 0 1 .8 0 .5 .5 0 0 1-.2 .8M137 178.6v2.3"/>
<path d="M137.9 179.5l-.9 1.4M143.7 167.2v.2M143.7 167.5h.8M144.5 167.2v.2M144.5 169.6v.2M144.5 169.6l-.1 .3M144.7 162.7l.6 .1-.6 .1zM145.3 162.8l.6-.1v.2zM145.3 160.8v20.6M145.3 166.6l-.5-.5h-9l-.5 .5-.5-.5h-9l-.5 .4v1.3M161.9 175.1l4 12.8M162.3 174.9l4 12.9"/>
<path d="M162.5 176.1h-58.9M163.9 164.6l2 6.5M164.1 164.6l2 6.4-4 4 4 12.8-4 4 2 6.5M164.3 164.5l1 3.2M165.1 167.8h-61.5v27.3h59.5M165.3 167.7l1 3.2zM166 170.9l-4 4M166.2 171.1l-4 4M171.9 175.1l4 12.8M172.3 174.9l4 12.9M172.4 176.1h101.6M172.6 176.8h101.4"/>
<path d="M173.9 164.6l2 6.5M174 173.1h100M174.1 164.6l2 6.4-4 4 4 12.8-4 4 2 6.5M174.3 164.5l2 6.4M174.3 172.8h99.7M175.1 167.8h112M175.1 167.9h98.9M175.3 168.6h98.7M176 170.9l-4 4M176.2 171.1l-4 4M185.2 162.8h-57.9M190.5 162.8h50.2"/>
<path d="M235.1 162.7l.6 .1-.6 .1zM235.7 162.8l.6-.1v.2zM235.7 160.8v9.3M242.3 166.6l.5-.5h9l.5 .5M242.6 166.2h-.3v1.6M243.3 167.8a.5 .5 0 0 1-.2-.8 .5 .5 0 0 1 .8 0 .5 .5 0 0 1-.2 .8M244.3 162.8h11.7M250.8 167.2v.2M250.8 167.5h.7M251.6 169.6l-.2 .3M251.6 167.2v.2M251.6 169.6v.2"/>
<path d="M251.7 162.7l.6 .1-.6 .1zM252.3 170.1h31.6M252.3 162.8l.6-.1v.2zM252.3 160.8v19M259.5 162.8h18.5M274 167.8v27.3M274 168.6h3.8M274 168.4h3.8M277.4 162.7l.6 .1-.6 .1zM277.8 168.4l.2 .2h-.2M277.8 168.4v.2M277.8 168.6v25.7"/>
<path d="M278 160.8v33.5M281.9 170.1l.1 .6h-.3zM281.9 170.1v9.1M285.1 167.8l.2 .6h-.4zM285.1 167.8v11.4M342.7 179.8v3.6a2.49 2.49 0 0 0-2.5 2.5 2.49 2.49 0 0 0 2.5 2.5M344.7 179.8v3.6M73.9 196.7v23.3M84.7 183.6h1.6M84.7 183.6v23.3M86.3 183.6v23.3M99.6 199.8h2.3"/>
<path d="M99.6 194h4M99.6 194.3l.2 .1M99.8 194.4h3.6M101.9 199.8v1.5M101.9 199.8h19.8v2.6h-1M103.6 194.4h59.3M103.6 190.1h60.3M103.6 189.8h60.6M103.6 194.3l-.2 .1M111.1 181.4h31.2M111.2 192.3l1.5 .9M112.7 193.2l.6 .2-.2 .3z"/>
<path d="M112.7 193.2l15.6 9.5h24.2M112.8 181.4l.6-.1v.3zM120.2 199.8h.2M120.4 199.8h.1M121.7 200h.4v1.9h-.4M121.9 200v1.9M144.3 199.8h2.3M145.5 199.8v2.3M161.9 191.9l2 6.4M162.3 191.8l2 6.4M166 187.7l-4 4M166.2 188l-4 4"/>
<path d="M171.9 191.9l2 6.4M172.3 191.8l2 6.4M172.9 194.4h104.9M173.1 195.1h114M173.8 190.1h100.2M174.2 189.8h99.8M176 187.7l-4 4M176.2 188l-4 4M251.4 180.8l1.3-.2a.83 .83 0 0 1 .8 .8 .83 .83 0 0 1-.8 .9 1.18 1.18 0 0 1-1.5-.6zM251.5 181.4h1.7M252.3 193.7l.1 .6h-.3zM252.3 192.8h31.6"/>
<path d="M252.3 180.6v1.7M252.3 191.9l-.1 8.5h22.6M265.6 197.6h2.3M265.9 198.5l.9 1.3M266.8 197.6v2.2M267.6 198.5l-.8 1.3M274 194.3h3.8M277.8 194.3v.1M277.8 194.3h.2M278 194.3l-.2 .1M281.7 192.2h.3l-.1 .6zM281.9 182.7v10.1"/>
<path d="M284.9 194.5h.4l-.2 .6zM285.1 182.7v12.4M336.7 183.4h8M338.6 187.8h.3l-.2 .6zM338.7 183.4v7M338.7 183.4l.2 .6h-.3zM342.7 181.8l.6-.2v.4zM342.7 181.8h4.9M344.1 181.6l.6 .2-.6 .2zM344.7 183.4a2.49 2.49 0 0 1 2.5 2.5 2.49 2.49 0 0 1-2.5 2.5h-8M356.8 183.8h10.2M71.9 220h27.6"/>
<path d="M73.8 219.4h.3l-.2 .6zM83.9 206.9v5l1.2 6.6M83.9 206.9h.8M84.7 206.9l.1 4.6 .8 6.5M84.7 206.9h1.6M85.1 218.5a1.83 1.83 0 0 0 2.1 1.5l-.1-.1a1.46 1.46 0 0 1-1.4-1M85.6 218v.5M85.6 218.5l.1 .4M85.6 218.5h-.5M85.7 218.9h4.3M86.3 206.9l.2 4.5 .7 6.5M87.2 217.9l-1.6 .1"/>
<path d="M87.2 217.9h3.8v1.7M90.1 218.1v1.7M90.1 219.8h.9M90.1 218.1h.9M91 219.6v.4M91 219.6h4.6M95.6 219.8v.2M95.6 219.4v.4M95.6 219.4h4M99.6 219.4l-.1 .6M99.6 218.3h2.3M99.6 201.3h2.3"/>
<path d="M101.9 201.3v2l18.5-.1v2h-.2M101.9 218.3v1.5M101.9 203.1h18.3M101.9 217.9h18.3M101.9 201.6h19.8M111.6 219.8v1.1h6.2v-1.1M120.2 204.2v1.3h.5M120.2 203.1v1.1M120.2 201.6h.1M120.2 201.6v1.5M120.2 201.6v.1M120.2 217.9v1.9"/>
<path d="M120.2 204.2h.9M120.2 219.3h8M120.2 203h.5M120.4 203.3h.7v.9M120.7 205.1v.4M120.7 203v.3M120.7 205.5v8.5h1v2.3M120.7 209.8h8.2M121.1 204.2v.9h-.7M121.7 216.3l-19.8 .1M121.7 214.2h.4v2h-.2M121.7 200.9h7.2v8.9"/>
<path d="M121.7 216.5h-1v1.5l-.5-.1M121.7 202.1h-1v.9M121.7 216.3h-19.8v2M121.7 215.2h1.1M121.9 214.2v2h-.2M122.1 214.3h.7v.9M122.1 200h.7v1.9h-.7M122.8 215.2v.9h-.7M122.8 215.6h5.4v4.8h-7.8v-.6h-20.8M123.6 219.3v1.1M128.9 209.8v8.8h-.7M132.9 203l-1.1 2.8"/>
<path d="M144.6 200.8l.9 1.3M146.3 200.8l-.8 1.3M256 200.7l-1.1 2.8M113.6 220.9v1.8h2.4v-1.8M120.8 220.4v1.9h7v-1.9M121.8 220.4v1.9M4 245.2h123v47.8M4 253.7h123M4 259.4h123M52.4 245.2v47.8M83.5 253.7v5.7M104.7 253.7v5.7"/>
<path d="M216 253h200M216 248h65M216 258h65M228.6 243v15M255.2 243v15M281 243v50M296 243v30M346 243v30M361 243v30M381 253v20M392 253v20M416 243h-200v50"/>
<path d="M4 265h123M4 270.6h123M4 276.2h123M84.9 279.3h1.3M85.5 278.6v1.3M216 278h65M216 273h200M216 263h165M216 268h65M231 263v15M256 263v15M311 273v20"/>
<path d="M393.4 260.5l9-2.5v10l-9-2.5zM4 281.8h123M4 287.4h123M83.5 287.4v5.6M84.9 280.6h1.3M104.7 287.4v5.6M267.4 287.2h1.2M267.4 286h1.2M268 285.5v1.1"/>
<circle cx="105.4" cy="78.2" r=".95"/>
<circle cx="105.4" cy="68.2" r=".99"/>
<circle cx="105.4" cy="68.2" r=".96"/>
<circle cx="105.4" cy="78.2" r=".99"/>
<circle cx="111.9" cy="61.9" r=".91"/>
<circle cx="122.4" cy="62.4" r="1"/>
<circle cx="122.4" cy="62.4" r=".83"/>
<circle cx="128.8" cy="62.4" r="1.12"/>
<circle cx="128.8" cy="62.4" r="1.14"/>
<circle cx="134.9" cy="62.4" r=".42"/>
<circle cx="134.9" cy="62.4" r=".83"/>
<circle cx="134.9" cy="62.4" r="1"/>
<circle cx="141.1" cy="62.4" r="1.14"/>
<circle cx="141.1" cy="62.4" r="1.12"/>
<circle cx="147.4" cy="62.4" r="1.01"/>
<circle cx="147.4" cy="62.4" r=".84"/>
<circle cx="202.3" cy="61.9" r=".91"/>
<circle cx="235.7" cy="61.9" r=".91"/>
<circle cx="252.3" cy="61.9" r=".9"/>
<circle cx="272.2" cy="68.2" r=".94"/>
<circle cx="272.2" cy="68.2" r=".99"/>
<circle cx="272.2" cy="78.2" r="1"/>
<circle cx="272.2" cy="78.2" r=".95"/>
<circle cx="111.9" cy="84.5" r=".9"/>
<circle cx="122.4" cy="84" r=".83"/>
<circle cx="122.4" cy="84.1" r="1"/>
<circle cx="128.8" cy="84.1" r="1.12"/>
<circle cx="128.8" cy="84" r="1.14"/>
<circle cx="134.9" cy="84.1" r=".43"/>
<circle cx="134.9" cy="84" r=".83"/>
<circle cx="134.9" cy="84" r="1"/>
<circle cx="141.1" cy="84" r="1.14"/>
<circle cx="141.1" cy="84.1" r="1.12"/>
<circle cx="145.3" cy="93.3" r=".98"/>
<circle cx="147.4" cy="84.1" r=".84"/>
<circle cx="147.4" cy="84.1" r="1.01"/>
<circle cx="202.3" cy="84.5" r=".9"/>
<circle cx="235.6" cy="84.5" r=".9"/>
<circle cx="243.5" cy="87.4" r=".89"/>
<circle cx="243.5" cy="87.4" r=".87"/>
<circle cx="105.3" cy="129.2" r=".96"/>
<circle cx="105.3" cy="129.2" r="1"/>
<circle cx="126.6" cy="124" r=".99"/>
<circle cx="126.6" cy="124" r=".87"/>
<circle cx="126.6" cy="124" r=".91"/>
<circle cx="130.8" cy="120.8" r=".33"/>
<circle cx="130.8" cy="120.8" r=".91"/>
<circle cx="130.8" cy="120.8" r="1"/>
<circle cx="133.6" cy="120.9" r=".87"/>
<circle cx="133.6" cy="120.8" r=".9"/>
<circle cx="136.3" cy="120.8" r=".9"/>
<circle cx="136.3" cy="120.9" r=".87"/>
<circle cx="143.9" cy="124" r=".87"/>
<circle cx="143.9" cy="124" r="1"/>
<circle cx="143.9" cy="124" r=".9"/>
<circle cx="243.6" cy="124" r=".99"/>
<circle cx="243.6" cy="124" r=".91"/>
<circle cx="243.7" cy="124" r=".87"/>
<circle cx="251" cy="124" r=".9"/>
<circle cx="251" cy="124" r=".86"/>
<circle cx="251" cy="124" r="1"/>
<circle cx="272.3" cy="129.2" r=".94"/>
<circle cx="272.3" cy="129.2" r="1"/>
<circle cx="320.4" cy="133.5" r="1.13"/>
<circle cx="320.4" cy="133.5" r="1.16"/>
<circle cx="320.4" cy="133.5" r="1.5"/>
<circle cx="320.4" cy="133.5" r="1.33"/>
<circle cx="342.4" cy="133.5" r="1.17"/>
<circle cx="342.4" cy="133.5" r="1.51"/>
<circle cx="342.4" cy="133.5" r="1.13"/>
<circle cx="342.4" cy="133.5" r="1.34"/>
<circle cx="350.7" cy="124.3" r=".92"/>
<circle cx="350.9" cy="135.3" r=".91"/>
<circle cx="351.5" cy="138.1" r=".97"/>
<circle cx="351.5" cy="121.6" r=".96"/>
<circle cx="354.2" cy="138.9" r=".98"/>
<circle cx="354.2" cy="138.9" r=".92"/>
<circle cx="354.3" cy="121" r=".91"/>
<circle cx="359.7" cy="129.9" r="8.8"/>
<circle cx="365.2" cy="138.7" r=".92"/>
<circle cx="365.3" cy="120.8" r=".92"/>
<circle cx="368" cy="121.6" r=".95"/>
<circle cx="368" cy="138.1" r=".97"/>
<circle cx="368.6" cy="124.4" r=".91"/>
<circle cx="320.4" cy="141" r="1.13"/>
<circle cx="320.4" cy="141" r="1.16"/>
<circle cx="320.4" cy="141" r="1.32"/>
<circle cx="320.4" cy="141" r="1.5"/>
<circle cx="342.4" cy="141" r="1.33"/>
<circle cx="342.4" cy="141" r="1.51"/>
<circle cx="342.4" cy="141" r="1.13"/>
<circle cx="111.9" cy="170.1" r=".9"/>
<circle cx="123.3" cy="179.7" r=".99"/>
<circle cx="126.4" cy="167.3" r=".42"/>
<circle cx="134.1" cy="167.3" r=".4"/>
<circle cx="136.4" cy="167.3" r=".39"/>
<circle cx="144.1" cy="167.3" r=".42"/>
<circle cx="145.3" cy="170.1" r=".9"/>
<circle cx="202.3" cy="170.1" r=".9"/>
<circle cx="235.7" cy="170.1" r=".9"/>
<circle cx="243.5" cy="167.3" r=".4"/>
<circle cx="251.1" cy="167.3" r=".42"/>
<circle cx="252.3" cy="170.1" r=".89"/>
<circle cx="111.9" cy="181.4" r=".83"/>
<circle cx="111.9" cy="192.8" r=".91"/>
<circle cx="145.3" cy="181.4" r=".83"/>
<circle cx="145.3" cy="192.8" r=".91"/>
<circle cx="202.3" cy="192.8" r=".91"/>
<circle cx="235.7" cy="192.8" r=".91"/>
<circle cx="252" cy="181.4" r="2.45"/>
<circle cx="252.3" cy="192.8" r=".9"/>
<circle cx="132.4" cy="204.4" r=".99"/>
<circle cx="255.5" cy="202.1" r=".99"/>
</g>
<path d="M412.4 262.3a2.5 2.5 0 0 0-4.1-1.1 2.5 2.5 0 0 0 1 4.2 2.5 2.5 0 0 0 3.2-2.9l-.1-.2" fill="none" stroke="#000" stroke-width=".3" stroke-dasharray="30.5 1.3 1.3 1.3" stroke-dashoffset="24.5" stroke-linecap="butt"/>
<path d="M414.8 261.5a5 5 0 0 0-8.3-2 5 5 0 0 0 2.2 8.3 5 5 0 0 0 6.2-6l-.1-.3" fill="none" stroke="#000" stroke-width=".3" stroke-dasharray="30.5 1.3 1.3 1.3" stroke-dashoffset="16.7" stroke-linecap="butt"/>
<g fill="none" stroke="#000" stroke-width=".3" stroke-dasharray="6.3 1.3 1.3 1.3 5.1">
<path d="M164.1 56.4l2 6.4M174.1 56.4l2 6.4M166.1 62.8l-4 4M166.1 79.6l-4 4M176.1 62.8l-4 4M176.1 79.6l-4 4M162.1 83.6l2 6.4M172.1 83.6l2 6.4M164.1 119.2l2 4.9M174.1 119.2l2 4.9M166.1 124.1l-4 4M166.1 137.9l-4 4"/>
<path d="M176.1 124.1l-4 4M176.1 137.9l-4 4M162.1 141.9l2 4.9M172.1 141.9l2 4.9M164.1 164.6l2 6.4M166.1 171l-4 4M174.1 164.6l2 6.4M176.1 171l-4 4M162.1 191.8l2 6.5M166.1 187.8l-4 4M172.1 191.8l2 6.5M176.1 187.8l-4 4"/>
</g>
<path d="M162.1 66.8l4 12.8M172.1 66.8l4 12.8M162.1 175l4 12.8M172.1 175l4 12.8" fill="none" stroke="#000" stroke-width=".3" stroke-dasharray="6.3 1.3 1.3 1.3 5.1" stroke-dashoffset="4.1"/>
<path d="M162.1 128.1l4 9.8M172.1 128.1l4 9.8" fill="none" stroke="#000" stroke-width=".3" stroke-dasharray="6.3 1.3 1.3 1.3 5.1" stroke-dashoffset="5.5"/>
<path d="M331.4 129.8v16.8" fill="none" stroke="#000" stroke-width=".3" stroke-dasharray="30.5 1.3 1.3 1.3" stroke-dashoffset="24"/>
<path d="M251.5 181.4h-.8M252.3 182.3v.8M252.3 180.6v-.8M253.2 181.4h.8" fill="none" stroke="#000" stroke-width=".3" stroke-dasharray="30.5 1.3 1.3 1.3"/>
<path d="M410 255.7v14.9" fill="none" stroke="#000" stroke-width=".3" stroke-dasharray="30.5 1.3 1.3 1.3" stroke-dashoffset="25"/>
<path d="M403.4 263l12.6-.1" fill="none" stroke="#000" stroke-width=".3" stroke-dasharray="30.5 1.3 1.3 1.3" stroke-dashoffset="26.1"/>
<path d="M216 248v5" fill="none" stroke="#000" stroke-width=".3" stroke-dasharray="30.5 1.3 1.3 1.3" stroke-dashoffset="29.9"/>
<path d="M109.1 84v-21.6M135 84v-21.6M242 84v-21.6M267.8 84v-21.6" fill="none" stroke="#f00" stroke-width=".3" stroke-dasharray="30.5 1.3 1.3 1.3" stroke-dashoffset="21.6"/>
<g fill="#000">
<path d="M317.3 141.5l.6 .2-.7 .1z"/>
<path d="M134.3 24.6l.6 .1-.6 .2zM83.9 24.7l.6-.1v.3zM277.4 53.5l.6 .2-.6 .1zM267.8 53.7l.6-.2v.3zM241.4 24.6l.6 .1-.6 .2zM134.9 24.7l.6-.1v.3zM277.4 162.7l.6 .1-.6 .1zM252.3 162.8l.6-.1v.2zM344.1 181.6l.6 .2-.6 .2zM342.7 181.8l.6-.2v.4z"/>
<path d="M154.8 62.4l.1 .6h-.3zM154.6 83.5h.3l-.1 .6zM281.9 170.1l.1 .6h-.3zM281.7 192.2h.3l-.1 .6zM285.1 167.8l.2 .6h-.4zM284.9 194.5h.4l-.2 .6zM338.7 183.4l.2 .6h-.3zM338.6 187.8h.3l-.2 .6z"/>
<path d="M83.9 113.8l.6-.1v.3zM277.4 113.7l.6 .1-.6 .2zM122.4 57.4l.6-.2v.3zM146.8 57.2l.6 .2-.6 .1zM112.4 47.5l.6-.2v.4zM156.8 47.3l.6 .2-.6 .2zM122.4 84.9l-.1 .6h.3zM134.9 84.9l-.1 .6h.3zM83.9 31.3l.6-.2v.3zM108.5 31.1l.6 .2-.6 .1zM83.9 162.8l.6-.1v.2zM111.3 162.7l.6 .1-.6 .1zM235.7 162.8l.6-.1v.2zM251.7 162.7l.6 .1-.6 .1zM112.7 193.2l.4 .5 .2-.3zM252.3 193.7l-.2 .6h.3zM112.8 181.4l.6 .2v-.3z"/>
<path d="M313.5 143.1h.3l-.1 .6zM313.7 117.7l.1 .6h-.3zM73.8 219.4h.3l-.2 .6zM73.9 170.6l.2 .6h-.3z"/>
<path d="M317.9 149l.6-.2v.3zM330.8 148.8l.6 .2-.6 .1zM331.4 149l.6-.2v.3zM344.5 148.8l.6 .2-.6 .1z"/>
<path d="M111.9 162.8l.6-.1v.2zM144.7 162.7l.6 .1-.6 .1z"/>
<path d="M145.3 162.8l.6-.1v.2zM235.1 162.7l.6 .1-.6 .1z"/>
</g>
<g font-size="6.3">
<text x="282.1" y="250.3">名称</text>
<text x="347.1" y="250.3">图号</text>
<text x="282.1" y="260.3">材质</text>
<text x="347.1" y="260.3">质量</text>
<text x="383.3" y="262.1">视</text>
<text x="383.3" y="269.9">图</text>
<text x="282.1" y="270.3">版次</text>
<text x="347.1" y="270.3">比例</text>
</g>
<g font-size="4.2">
<text x="4.8" y="237.6">注意：1.行走平行度（正面+侧面），450行程内，≤±0.03mm，1000行程内，≤±0.05mm。</text>
<text x="12.2" y="243.3">2.本体形变，450行程内，≤±0.03mm，1000行程内，≤±0.05mm。</text>
<text x="18.6" y="251.3">型号/规格</text>
<text x="70.6" y="251.3">GTH8-550-BR-M20-C4</text>
<text x="301.9" y="249.5">GTH8-550-BR-M20-C4</text>
<text x="14.4" y="258.3">螺杆型号/规格</text>
<text x="19.7" y="263.9">有效行程</text>
<text x="63.7" y="258.3">1605</text>
<text x="86.5" y="263.9">550</text>
<text x="89.9" y="258.3">1610</text>
<text x="111.7" y="258.3">1620</text>
<text x="19.7" y="269.5">精度等级</text>
<text x="87.6" y="269.5">C7</text>
<text x="259" y="267">2022/9/23</text>
<text x="19.7" y="275.2">马达容量</text>
<text x="70.6" y="275.2">200/400W（无刹车）</text>
<text x="15.4" y="280.8">重复定位精度</text>
<text x="86.7" y="280.8">0.02</text>
<text x="9.1" y="286.4">感应开关方式及数量</text>
<text x="72.7" y="286.4">外挂型三只（C4）</text>
<text x="15.5" y="292">建议最快速度</text>
<text x="60.5" y="292">250MM/S</text>
<text x="86.7" y="292">500MM/S</text>
<text x="106.4" y="292">1000MMM/S</text>
</g>
<g font-size="4.1">
<text x="255.5" y="183">I</text>
<text x="360.9" y="182.7">I</text>
<text x="356.8" y="187.9">1 : 1</text>
</g>
<g font-size="3.5">
<text x="91.9" y="26">153 滑台原点位置</text>
<text x="171.7" y="26">550 有效行程</text>
<text x="46.9" y="32.5">75.50 滑台极限位置 1</text>
<text x="136.9" y="48.7">135</text>
<text x="137.8" y="58.6">75</text>
<text x="279.8" y="54.9">30.50 滑台极限位置 1</text>
<text x="156.1" y="74.6" transform="rotate(-90 156.1 74.6)">65</text>
<text x="101.4" y="94.6">4 x M6 贯穿</text>
<text x="136.5" y="94.5">2 x</text>
<text x="148.3" y="94.5">5</text>
<text x="156.6" y="94.5">8</text>
<text x="182.1" y="115.1">811</text>
<text x="314.9" y="132.4" transform="rotate(-90 314.9 132.4)">78</text>
<text x="293.4" y="139.7">基准面</text>
<text x="320.9" y="150.2">40.70</text>
<text x="337.9" y="150.2">41</text>
<text x="97.9" y="164">84</text>
<text x="122" y="164">100</text>
<text x="185.2" y="164">500</text>
<text x="240.8" y="164">50</text>
<text x="256" y="164">77</text>
<text x="114.6" y="180.9">2 x</text>
<text x="126.1" y="180.9">5 H7</text>
<text x="139.9" y="180.9">4</text>
<text x="283.1" y="182.7" transform="rotate(-90 283.1 182.7)">68</text>
<text x="286.4" y="182.7" transform="rotate(-90 286.4 182.7)">82</text>
<text x="347.7" y="183.1">2</text>
<text x="75.2" y="196.7" transform="rotate(-90 75.2 196.7)">148</text>
<text x="129.9" y="202.2">12 x M6</text>
<text x="148.2" y="202.2">15</text>
<text x="254.7" y="199.9">4 x M6</text>
<text x="258.2" y="203.4">5.40 贯穿</text>
<text x="269.6" y="199.9">15</text>
<text x="338.3" y="201" transform="rotate(-90 338.3 201)">+0.012</text>
<text x="341.8" y="199.2" transform="rotate(-90 341.8 199.2)">0</text>
<text x="135.1" y="205.7">5.40 贯穿</text>
<text x="341.8" y="204.5" transform="rotate(-90 341.8 204.5)">5</text>
<text x="221.4" y="246.8">1</text>
<text x="221.4" y="251.8">2</text>
<text x="218.8" y="256.8">序号</text>
<text x="232.2" y="256.8">修 订 版 次</text>
<text x="257.5" y="256.8">设计变更编号</text>
<text x="228.2" y="261.8">设</text>
<text x="240.1" y="261.8">计</text>
<text x="252" y="261.8">变</text>
<text x="263.9" y="261.8">更</text>
<text x="219.1" y="266.7">设 计</text>
<text x="368.3" y="269.3">1:3</text>
<text x="219.1" y="271.7">校 核</text>
<text x="219.1" y="276.7">批 准</text>
<text x="222.9" y="282.7">技术要求：</text>
<text x="231.8" y="287.3">1、未标注公差全部 0.1</text>
<text x="231.7" y="291.8">2、未标注倒角全部C0.3</text>
</g>
</svg>
